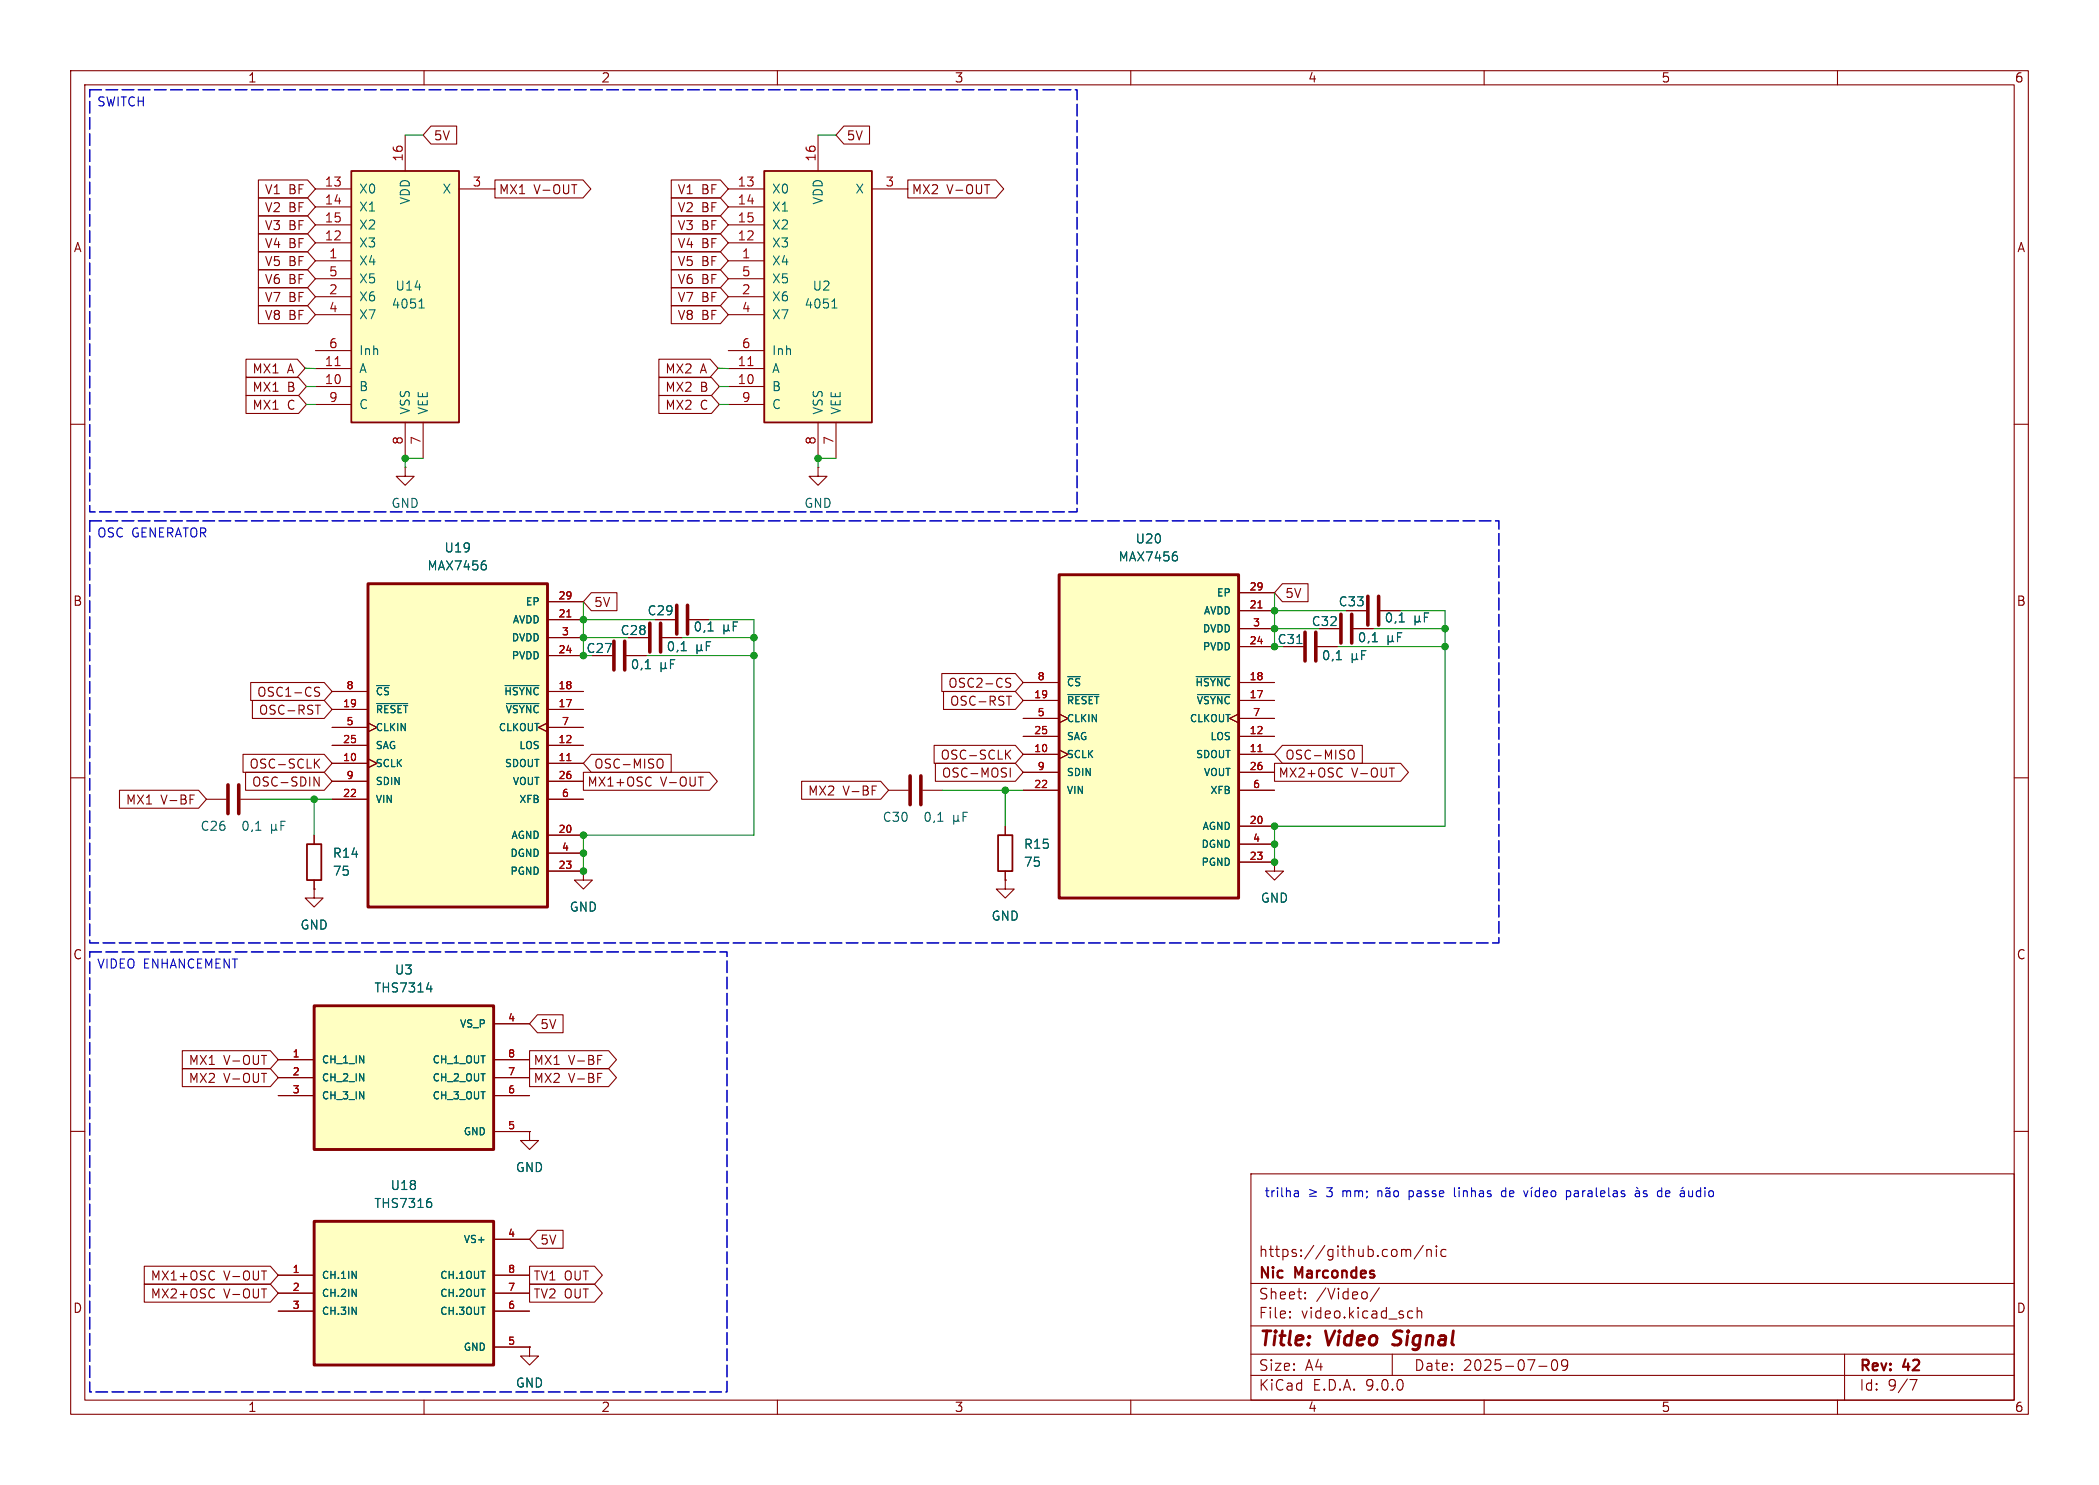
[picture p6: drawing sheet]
<svg xmlns="http://www.w3.org/2000/svg" width="297mm" height="210mm" viewBox="0 0 297 210" stroke-linecap="round" stroke-linejoin="round" font-family="sans-serif">
<g fill="none" stroke="#840000" stroke-width=".15">
<path d="M10 10h277v190h-277zM12 12h273v186h-273zM60 10v2M110 10v2M160 10v2M210 10v2M260 10v2M10 60h2M115.8 66.1v1.3h1.2l-1.2 1.2-1.3-1.2h1.3M115.8 66.1h.1M285 60h2M10 110h2"/>
<path d="M285 110h2M180.3 121.9v1.3h1.3l-1.3 1.3-1.2-1.3h1.2M180.3 121.9h.1M10 160h2M177 166h108v32h-108zM198.4 176.8l.3-.1 .3 .2M199 176.9l.2-.2 .3 .1 .1 .9M199 176.9v.8M201.4 176.1l-1.3 2M201.9 176.8a.37 .37 0 0 1 .6 .1v.8M201.9 176.7v1M203.2 176.2v.1"/>
<path d="M203.2 176.7v1M203.2 176.2l.1 .1h-.1M204.6 176.8l-.4-.1-.3 .3v.4l.1 .2 .2 .1 .4-.1M285 160h2M60 198v2M110 198v2M160 198v2M177 194.5h108M177 191.5h108M177 187.5h108M177 181.5h108M182.5 186.3h.1l-.1 .1"/>
<path d="M182.5 186.3v.1M182.5 185.5v.1M182.5 185.5h.1l-.1 .1M184.7 183.6v.1M184.7 183.6h-.1l.1 .1M184.7 182.8v.1M184.7 182.8h-.1l.1 .1M195.2 182.1l-1.3 2M197 191.5v3M199.5 185.4l.4 .1M199.9 186.3l-.4 .1M200.5 185.5a.37 .37 0 0 1 .7 .1v.8"/>
<path d="M200.5 184.9v1.5M210 198v2M217.7 193.2h1.2M219.7 192.4a.36 .36 0 0 1 .3-.1 .36 .36 0 0 1 .3 .3 .77 .77 0 0 1-.4 1.2 .91 .91 0 0 1-.2-1.4zM221.8 192.9l-.3 .3h-.3l-.2-.3v-.3l.1-.2 .4-.1 .2 .1a.99 .99 0 0 1-.3 1.4h-.3M260 198v2M261 191.5v6.5M270.2 195.1h1l-.6 1.5"/>
</g>
<path d="M197 190.1l.3 .1M197.3 188.4l-.1 .4 .1 .2" fill="none" stroke="#840000" stroke-width=".4"/>
<path d="M108.1 24.2h15.3v35.5h-15.3z" fill="#ffffc2"/>
<path d="M108.1 24.2h15.3v35.5h-15.3z" fill="none" stroke="#840000" stroke-width=".25"/>
<g fill="none" stroke="#840000" stroke-width=".15">
<path d="M115.8 19.1v5.1M103.1 26.7h5M103.1 29.3h5M103.1 31.8h5M103.1 34.3h5M103.1 36.9h5M103.1 39.4h5M123.4 26.7h5.1M103.1 42h5M103.1 44.5h5M103.1 49.6h5M103.1 52.1h5"/>
<path d="M103.1 54.7h5M103.1 57.2h5M115.8 59.7v5.1M118.3 59.7v5.1"/>
</g>
<path d="M105.8 51.7h.8" fill="none" stroke="#a90000" stroke-width=".15"/>
<path d="M117.7 43.6h.7M117.8 42.6l.3-.3v1.3" fill="none" stroke="#006464" stroke-width=".15"/>
<path d="M49.7 24.2h15.3v35.5h-15.3z" fill="#ffffc2"/>
<path d="M49.7 24.2h15.3v35.5h-15.3z" fill="none" stroke="#840000" stroke-width=".25"/>
<g fill="none" stroke="#840000" stroke-width=".15">
<path d="M57.3 19.1v5.1M44.6 26.7h5.1M44.6 29.3h5.1M44.6 31.8h5.1M44.6 34.3h5.1M44.6 36.9h5.1M44.6 39.4h5.1M65 26.7h5M44.6 42h5.1M44.6 44.5h5.1M44.6 49.6h5.1M44.6 52.1h5.1"/>
<path d="M44.6 54.7h5.1M44.6 57.2h5.1M57.3 59.7v5.1M59.9 59.7v5.1"/>
</g>
<path d="M47.4 51.7h.7" fill="none" stroke="#a90000" stroke-width=".15"/>
<path d="M59.3 43.6h.7M59.4 42.6l.3-.3v1.3" fill="none" stroke="#006464" stroke-width=".15"/>
<path d="M44.4 142.2h25.4v20.4h-25.4z" fill="#ffffc2"/>
<path d="M44.4 142.2h25.4v20.4h-25.4z" fill="none" stroke="#840000" stroke-width=".41"/>
<path d="M57.3 66.1v1.3h1.3l-1.3 1.2-1.2-1.2h1.2M57.3 66.1h.1M39.4 149.9h5M39.4 152.4h5M39.4 154.9h5M69.8 149.9h5.1M69.8 152.4h5.1M69.8 154.9h5.1M69.8 144.8h5.1M69.8 160h5.1" fill="none" stroke="#840000" stroke-width=".15"/>
<path d="M60.4 139.9h.7M61 139.4v.9" fill="none" stroke="#006464" stroke-width=".15"/>
<path d="M149.9 81.3h25.4v45.7h-25.4z" fill="#ffffc2"/>
<path d="M149.9 81.3h25.4v45.7h-25.4z" fill="none" stroke="#840000" stroke-width=".41"/>
<g fill="none" stroke="#840000" stroke-width=".15">
<path d="M144.8 96.5h5.1M144.8 99.1h5.1M175.3 96.5h5M175.3 99.1h5M175.3 83.8h5M175.3 86.4h5M175.3 88.9h5M175.3 91.4h5M125.7 111.8h2.8M130.6 111.8h2.7M144.8 101.6h5.1M144.8 104.1h5.1"/>
<path d="M144.8 106.7h5.1M144.8 109.2h5.1M144.8 111.8h5.1M149.9 101l1.2 .6-1.2 .6M149.9 106l1.2 .7-1.2 .6M175.3 101l-1.3 .6 1.3 .6M175.3 101.6h5M175.3 104.1h5M175.3 106.7h5M175.3 109.2h5M175.3 111.8h5M175.3 116.8h5"/>
<path d="M175.3 119.4h5M175.3 121.9h5"/>
</g>
<g fill="none" stroke="#006464" stroke-width=".15">
<path d="M166.2 78h.3M166.4 78.5l.2 .3v.3l-.2 .2M151.1 95.7h1.8M151.1 98.2h4.4M169.3 95.7h4.7M169.5 98.2h4.5M132.7 116.1h.7M134.9 116l.2 .1h.3l.2-.1M134.9 115.3v1.3M135.6 116l.1 .1M135.6 115.3v.7M136.3 115.5h.4"/>
<path d="M136.9 114.9h-.6v1.2"/>
</g>
<path d="M178 86h.6M178 106.3h.6" fill="none" stroke="#a90000" stroke-width=".15"/>
<path d="M128.8 109.7v4.1M130.3 109.7v4.1" fill="none" stroke="#840000" stroke-width=".51"/>
<path d="M44.4 172.7h25.4v20.3h-25.4z" fill="#ffffc2"/>
<path d="M44.4 172.7h25.4v20.3h-25.4z" fill="none" stroke="#840000" stroke-width=".41"/>
<g fill="none" stroke="#840000" stroke-width=".15">
<path d="M92.7 87.6h2.8M97.5 87.6h2.8M190.5 86.4h2.8M195.3 86.4h2.8M82.5 123.2v1.3h1.3l-1.3 1.2-1.2-1.2h1.2M82.5 123.2h.1M69.8 175.3h5.1M74.9 160v1.3h1.3l-1.3 1.3-1.2-1.3h1.2M74.9 160h.1M39.4 180.3h5M39.4 182.9h5M39.4 185.4h5"/>
<path d="M69.8 180.3h5.1M69.8 182.9h5.1M69.8 185.4h5.1M69.8 190.5h5.1M74.9 190.5v1.3h1.3l-1.3 1.2-1.2-1.2h1.2M74.9 190.5h.1"/>
</g>
<g fill="none" stroke="#006464" stroke-width=".15">
<path d="M100.2 89.2h.7M102.4 89l.2 .2h.3l.1-.2M102.4 88.4v1.2M103 89l.2 .2M103 88.4v.6M103.8 88.6h.4M104.4 88h-.6v1.2M198 88h.7M200.2 87.8l.2 .2h.2l.2-.2M200.2 87.1v1.3M200.8 87.8l.2 .2M200.8 87.1v.7"/>
<path d="M201.6 87.3h.4M202.2 86.7h-.6v1.3M60.7 169.5h.3M60.8 170l.3 .2v.3l-.3 .3"/>
</g>
<path d="M95.8 85.6v4.1M97.3 85.6v4.1M193.5 84.3v4.1M195.1 84.3v4.1" fill="none" stroke="#840000" stroke-width=".51"/>
<path d="M52.1 82.6h25.4v45.7h-25.4z" fill="#ffffc2"/>
<path d="M52.1 82.6h25.4v45.7h-25.4z" fill="none" stroke="#840000" stroke-width=".41"/>
<g fill="none" stroke="#840000" stroke-width=".15">
<path d="M61 17.8h3.6v2.6h-3.6l-1.1-1.3zM119.4 17.8h3.6v2.6h-3.6l-1.1-1.3zM36.6 28h6.9l1.1 1.3-1.1 1.2h-6.9zM36.6 35.6h6.9l1.1 1.3-1.1 1.3h-6.9zM36.6 30.5h6.9l1.1 1.3-1.1 1.3h-6.9zM36.6 33.1h6.9l1.1 1.2-1.1 1.3h-6.9zM36.6 25.5h6.9l1.1 1.2-1.1 1.3h-6.9zM36.6 38.2h6.9l1.1 1.2-1.1 1.3h-6.9zM70 25.5h12.5l1.1 1.2-1.1 1.3h-12.5zM95 33.1h6.9l1.2 1.2-1.2 1.3h-6.9zM95 25.5h6.9l1.2 1.2-1.2 1.3h-6.9zM95 38.2h6.9l1.2 1.2-1.2 1.3h-6.9z"/>
<path d="M95 28h6.9l1.2 1.3-1.2 1.2h-6.9zM95 30.5h6.9l1.2 1.3-1.2 1.3h-6.9zM95 35.6h6.9l1.2 1.3-1.2 1.3h-6.9zM128.5 25.5h12.4l1.1 1.2-1.1 1.3h-12.4zM34.8 50.8h7.3l1.1 1.3-1.1 1.2h-7.3zM34.8 55.9h7.5l1.1 1.3-1.1 1.3h-7.5zM34.8 53.4h7.5l1.1 1.3-1.1 1.2h-7.5zM36.6 43.2h6.9l1.1 1.3-1.1 1.3h-6.9zM36.6 40.7h6.9l1.1 1.3-1.1 1.2h-6.9zM93.2 50.8h7.3l1.1 1.3-1.1 1.2h-7.3zM93.2 55.9h7.5l1.1 1.3-1.1 1.3h-7.5zM93.2 53.4h7.5l1.1 1.3-1.1 1.2h-7.5z"/>
<path d="M95 40.7h6.9l1.2 1.3-1.2 1.2h-6.9zM95 43.2h6.9l1.2 1.3-1.2 1.3h-6.9zM35.5 96.5h10.4l1.1 1.3-1.1 1.3h-10.4zM35.7 99.1h10.2l1.1 1.2-1.1 1.3h-10.2zM44.6 99.7h.7M44.6 97.7l.5 .2 .1 .2-.1 .3-.4 .1M44.6 97.3h.6M47 97.8h5.1M77.5 97.8h5M77.5 85.1h5M77.5 87.6h5M77.5 90.2h5"/>
<path d="M77.5 92.7h5M83.7 83.8h3.6v2.6h-3.6l-1.2-1.3zM88.6 92.7h2.8M88.9 90.2h2.8M92.7 87.6h2.8M93.7 90.2h2.8M97.5 87.6h2.8M133.3 95.2h10.4l1.1 1.3-1.1 1.3h-10.4zM133.5 97.8h10.2l1.1 1.3-1.1 1.2h-10.2zM142.4 98.5h.7M142.4 96.5l.5 .1 .1 .2-.1 .3-.4 .1M142.4 96h.6"/>
<path d="M144.8 96.5h5.1M144.8 99.1h5.1M175.3 88.9h5M175.3 91.4h5M175.3 86.4h5M175.3 96.5h5M175.3 99.1h5M175.3 83.8h5M181.5 82.5h3.6v2.6h-3.6l-1.2-1.3zM181.6 91.4h2.8M186.4 91.4h2.8M186.7 88.9h2.8"/>
<path d="M190.5 86.4h2.8M191.5 88.9h2.8M195.3 86.4h2.8M16.9 111.8h11.2l1.1 1.2-1.1 1.3h-11.2zM26.9 112.4h.6M29.2 113h2.8M34 113h2.8M34.4 106.7h11.5l1.1 1.3-1.1 1.2h-11.5zM34.7 109.2h11.2l1.1 1.3-1.1 1.3h-11.2zM44.4 109.9l.8 1.3v-1.3M44.4 118.1v1.3M44.7 107.9l.5 .7"/>
<path d="M45.2 107.4l-.7 .7M47 100.3h5.1M47 102.9h5.1M47 105.4h5.1M47 108h5.1M47 110.5h5.1M47 113h5.1M52.1 102.2l1.2 .7-1.2 .6M52.1 107.3l1.2 .7-1.2 .6M77.5 102.2l-1.3 .7 1.3 .6M77.5 100.3h5M77.5 102.9h5"/>
<path d="M77.5 105.4h5M77.5 108h5M77.5 110.5h5M77.5 113h5M77.5 118.1h5M82.5 109.2h17.9l1.1 1.3-1.1 1.3h-17.9zM83.7 106.7h11.3v2.5h-11.3l-1.2-1.2zM91.9 109.9l.2 .1M92.1 111l-.2 .2M93.3 107.4a.43 .43 0 0 1 .5 .4v.4a.43 .43 0 0 1-.5 .4M113.4 110.5h11.2l1.1 1.3-1.1 1.2h-11.2zM123.4 111.2h.6"/>
<path d="M132.2 105.4h11.5l1.1 1.3-1.1 1.3h-11.5zM132.4 107.9h11.3l1.1 1.3-1.1 1.3h-11.3zM142.2 116.8v1.3M142.5 106.6l.5 .8M142.9 108.6v1.3M143 106.1l-.7 .7M144.8 101.6h5.1M144.8 104.1h5.1M144.8 106.7h5.1M144.8 109.2h5.1M144.8 111.8h5.1M149.9 101l1.2 .6-1.2 .6"/>
<path d="M149.9 106l1.2 .7-1.2 .6M175.3 101l-1.3 .6 1.3 .6M175.3 101.6h5M175.3 104.1h5M175.3 106.7h5M175.3 109.2h5M175.3 111.8h5M175.3 116.8h5M175.3 119.4h5M180.3 107.9h17.9l1.1 1.3-1.1 1.3h-17.9zM181.5 105.4h11.3v2.6h-11.3l-1.2-1.3zM189.7 108.6l.2 .1"/>
<path d="M189.9 109.8l-.2 .1M191.1 106.1a.43 .43 0 0 1 .5 .4v.4a.43 .43 0 0 1-.5 .5M44.4 125.7v1.3h1.3l-1.3 1.3-1.2-1.3h1.2M44.4 125.7h.1M44.4 124.5v1.2M77.5 120.7h5M77.5 123.2h5M82.5 123.2h.1M142.2 124.5v1.2h1.3l-1.3 1.3-1.2-1.3h1.2M142.2 124.5h.1M142.2 123.2v1.3M175.3 121.9h5"/>
<path d="M180.3 121.9h.1M25.8 151.1h12.5l1.1 1.3-1.1 1.3h-12.5zM25.8 148.6h12.5l1.1 1.3-1.1 1.2h-12.5zM39.4 149.9h5M39.4 152.4h5M39.4 154.9h5M69.8 149.9h5.1M69.8 152.4h5.1M69.8 154.9h5.1M69.8 144.8h5.1M74.9 148.6h11.2l1.1 1.3-1.1 1.2h-11.2zM74.9 151.1h11.2l1.1 1.3-1.1 1.3h-11.2z"/>
<path d="M76 143.5h3.7v2.6h-3.7l-1.1-1.3zM84.6 149.3h.6M84.6 151.8h.6M20.4 179.1h17.9l1.1 1.2-1.1 1.3h-17.9zM30.1 179.7l.2 .2M69.8 160h5.1M69.8 175.3h5.1M74.9 179.1h9.2l1.1 1.2-1.1 1.3h-9.2zM74.9 160h.1M76 174h3.7v2.5h-3.7l-1.1-1.2zM20.4 181.6h17.9l1.1 1.3-1.1 1.3h-17.9zM30.1 182.3l.2 .1"/>
<path d="M30.3 180.9l-.2 .1M30.3 183.4l-.2 .2M39.4 180.3h5M39.4 182.9h5M39.4 185.4h5M69.8 180.3h5.1M69.8 182.9h5.1M69.8 185.4h5.1M69.8 190.5h5.1M74.9 181.6h9.2l1.1 1.3-1.1 1.3h-9.2zM74.9 190.5h.1"/>
</g>
<g fill="none" stroke="#006464" stroke-width=".15">
<path d="M68.5 79.3h.2M68.6 79.8l.2 .2v.3l-.2 .3M166.2 78h.3M166.4 78.5l.2 .3v.3l-.2 .2M53.3 97h1.8M53.3 99.5h4.4M71.5 97h4.8M71.7 99.5h4.6M91.3 94.6h.7M93.5 94.4l.2 .2h.3l.1-.2M93.5 93.7v1.3M94.1 94.4l.2 .2"/>
<path d="M94.1 93.7v.7M94.9 93.9h.4M95.5 93.3h-.6v1.3M96.4 92h.7M98.6 91.8l.2 .2h.2l.2-.2M98.6 91.2v1.2M99.2 91.8l.2 .2M99.2 91.2v.6M100 91.4h.4M100.2 89.2h.7M100.6 90.7h-.6v1.3M102.4 89l.2 .2h.3l.1-.2"/>
<path d="M102.4 88.4v1.2M103 89l.2 .2M103 88.4v.6M103.8 88.6h.4M104.4 88h-.6v1.2M151.1 95.7h1.8M151.1 98.2h4.4M169.3 95.7h4.7M169.5 98.2h4.5M183.5 91h.7M189.1 93.3h.7M191.3 93.1l.2 .2h.3l.1-.2"/>
<path d="M191.3 92.4v1.3M191.9 93.1l.2 .2M191.9 92.4v.7M192.7 92.6h.4M193.3 92h-.6v1.3M194.2 90.7h.7M196.4 90.6l.2 .1h.2l.2-.1M196.4 89.9v1.3M197 90.6l.2 .1M197 89.9v.7M197.7 90.1h.5M198 88h.7"/>
<path d="M198.3 89.5h-.6v1.2M200.2 87.8l.2 .2h.2l.2-.2M200.2 87.1v1.3M200.8 87.8l.2 .2M200.8 87.1v.7M201.6 87.3h.4M202.2 86.7h-.6v1.3M36.2 117.4h.7M38.4 117.2l.2 .2h.2l.2-.2M38.4 116.6v1.2M39 117.2l.2 .2M39 116.6v.6"/>
<path d="M39.8 116.8h.4M40.4 116.1h-.6v1.3M60.4 139.9h.7M61 139.4v.9M60.7 169.5h.3M60.8 170l.3 .2v.3l-.3 .3"/>
</g>
<path d="M80.2 87.2h.6M178 86h.6M80.2 107.6h.6M178 106.3h.6" fill="none" stroke="#a90000" stroke-width=".15"/>
<path d="M86.9 90.7v4M88.4 90.7v4M91.9 88.1v4.1M93.5 88.1v4.1M184.7 89.4v4.1M186.2 89.4v4.1M189.7 86.9v4M191.3 86.9v4M32.3 111v4.1M33.8 111v4.1" fill="none" stroke="#840000" stroke-width=".51"/>
<path d="M43.4 119.4h2.1v5.1h-2.1zM141.2 118.1h2.1v5.1h-2.1z" fill="none" stroke="#840000" stroke-width=".25"/>
<g fill="none" stroke="#009600" stroke-width=".15">
<path d="M57.3 19.1h2.6M115.8 19.1h2.5M43.2 52.1h1.4M43.4 54.7h1.2M43.4 57.2h1.2M101.6 52.1h1.5M101.8 54.7h1.3M101.8 57.2h1.3M59.9 64.8h-2.6v1.3M118.3 64.8h-2.5v1.3M82.5 85.1v7.6M82.5 87.6h10.2"/>
<path d="M82.5 90.2h6.4M91.4 92.7h15.3M96.5 90.2h10.2M100.3 87.6h6.4v30.5h-24.2v5.1M180.3 83.8v7.6M180.3 86.4h10.2M180.3 88.9h6.4M189.2 91.4h15.3M194.3 88.9h10.2M198.1 86.4h6.4v30.4h-24.2v5.1M36.8 113h10.2M44.4 113v5.1"/>
<path d="M133.3 111.8h11.5M142.2 111.8v5"/>
</g>
<path d="M12.7 12.7h139.7v59.7h-139.7zM12.7 73.7h199.4v59.7h-199.4zM12.7 134.6h90.2v62.3h-90.2z" fill="none" stroke="#0000c2" stroke-width=".15" stroke-dasharray="1.7 .6"/>
<g fill="none" stroke="#0000c2" stroke-width=".15">
<path d="M183.2 168.5h.5v.7M183.2 169.2h.5M183.7 168.7l-.5 .1M195 168.5l.2-.1 .3 .1v.7M195 168.4v.8M196.1 168.5h.5l.1 .7M196.7 168.7l-.5 .1a.25 .25 0 0 0-.1 .2 .25 .25 0 0 0 .1 .2h.5M196.7 168l-.2 .1-.3-.1-.1 .1M197.3 168.5l.2-.1 .3 .1 .1 .5-.1 .2h-.3l-.2-.1zM199.4 168.4v1.3M199.4 169.2h.1M199.5 168.4l-.1 .1"/>
<path d="M205.8 168v1.1l.2 .1M213.1 168.5l-.4-.1-.2 .2v.4l.1 .2h.5M216.2 168.4l-.3 .8M216.7 168.4v.8M216.8 167.9l-.2 .2M217.8 168.5l-.3-.1-.3 .2v.4l.2 .2h.4M217.8 168v1.2M218.4 168.8l.6-.1-.1-.2-.3-.1-.2 .2v.6h.5M219.6 168.5l.3-.1 .2 .2v.4l-.2 .2h-.3l-.1-.2v-.4zM221.6 168.5l.4-.1 .2 .2v.4l-.1 .2h-.5M221.6 168.4v1.3M231.4 168.5h.5l.1 .7"/>
<path d="M231.6 167.9l.1 .2M232 168.7l-.4 .1a.25 .25 0 0 0-.2 .2 .25 .25 0 0 0 .2 .2h.4M233 168.5l-.3-.1-.2 .2 .1 .2 .4 .1v.3h-.5M235.1 168.5l-.3-.1-.3 .2v.4l.1 .2h.5M235.1 168v1.2M236.1 168.4h-.2l-.2 .2v.6h.4M236.3 168.7l-.6 .1M238.9 168.4l.1 .8h.3l.2-.1M239.5 168.4v.8M240.6 168.5l-.3-.1-.3 .2v.4l.2 .2h.4M240.6 168v1.2M241.2 168v.1"/>
<path d="M241.2 168.4v.8M241.8 168.5l.2-.1 .4 .1v.5l-.1 .2h-.3l-.2-.1z"/>
</g>
<g fill="#009600" stroke="#009600" stroke-width=".15">
<circle cx="82.5" cy="118.1" r=".46"/>
<circle cx="82.5" cy="120.7" r=".46"/>
<circle cx="82.5" cy="123.2" r=".46"/>
<circle cx="44.4" cy="113" r=".46"/>
<circle cx="180.3" cy="119.4" r=".46"/>
<circle cx="180.3" cy="121.9" r=".46"/>
<circle cx="180.3" cy="86.4" r=".46"/>
<circle cx="180.3" cy="88.9" r=".46"/>
<circle cx="180.3" cy="116.8" r=".46"/>
<circle cx="204.5" cy="91.4" r=".46"/>
<circle cx="204.5" cy="88.9" r=".46"/>
<circle cx="180.3" cy="91.4" r=".46"/>
<circle cx="142.2" cy="111.8" r=".46"/>
<circle cx="82.5" cy="92.7" r=".46"/>
<circle cx="82.5" cy="90.2" r=".46"/>
<circle cx="82.5" cy="87.6" r=".46"/>
<circle cx="106.7" cy="90.2" r=".46"/>
<circle cx="106.7" cy="92.7" r=".46"/>
<circle cx="115.8" cy="64.8" r=".46"/>
<circle cx="57.3" cy="64.8" r=".46"/>
</g>
<g font-size="2.8" fill="#840000">
<text x="178" y="190.9">Title:</text>
<text x="187.7" y="190.9">Video</text>
<text x="198" y="190.9">Signal</text>
</g>
<g font-size="2.1" fill="#840000">
<text x="178" y="178">https://github.com/nic</text>
<text x="178" y="184">Sheet:</text>
<text x="178" y="181.2">Nic</text>
<text x="183.3" y="181.2">Marcondes</text>
<text x="186.2" y="184">/Video/</text>
<text x="178" y="186.7">File:</text>
<text x="184.1" y="186.7">video.kicad_sch</text>
<text x="178" y="196.9">KiCad</text>
<text x="178" y="194.1">Size:</text>
<text x="184.7" y="194.1">A4</text>
<text x="185.7" y="196.9">E.D.A.</text>
<text x="193.3" y="196.9">9.0.0</text>
<text x="200" y="194.1">Date:</text>
<text x="207" y="194.1">2025-07-09</text>
<text x="263" y="194.3">Rev:</text>
<text x="263" y="196.9">Id:</text>
<text x="267.1" y="196.9">9/7</text>
<text x="269.4" y="194.3">42</text>
</g>
<g font-size="1.8" fill="#840000">
<text x="35" y="11.9">1</text>
<text x="85" y="11.9">2</text>
<text x="135" y="11.9">3</text>
<text x="185" y="11.9">4</text>
<text x="235" y="11.9">5</text>
<text x="285" y="11.9">6</text>
<text x="61.3" y="20.1">5V</text>
<text x="119.7" y="20.1">5V</text>
<text x="37.4" y="27.7">V1</text>
<text x="40.8" y="27.7">BF</text>
<text x="70.5" y="27.7">MX1</text>
<text x="75.5" y="27.7">V-OUT</text>
<text x="95.8" y="27.7">V1</text>
<text x="99.3" y="27.7">BF</text>
<text x="128.9" y="27.7">MX2</text>
<text x="134" y="27.7">V-OUT</text>
<text x="10.3" y="35.9">A</text>
<text x="37.4" y="30.2">V2</text>
<text x="37.4" y="32.8">V3</text>
<text x="37.4" y="35.3">V4</text>
<text x="40.8" y="30.2">BF</text>
<text x="40.8" y="32.8">BF</text>
<text x="40.8" y="35.3">BF</text>
<text x="95.8" y="35.3">V4</text>
<text x="95.8" y="30.2">V2</text>
<text x="95.8" y="32.8">V3</text>
<text x="99.3" y="35.3">BF</text>
<text x="99.3" y="30.2">BF</text>
<text x="99.3" y="32.8">BF</text>
<text x="285.3" y="35.9">A</text>
<text x="37.4" y="37.8">V5</text>
<text x="37.4" y="40.4">V6</text>
<text x="40.8" y="37.8">BF</text>
<text x="40.8" y="40.4">BF</text>
<text x="95.8" y="40.4">V6</text>
<text x="95.8" y="37.8">V5</text>
<text x="99.3" y="40.4">BF</text>
<text x="99.3" y="37.8">BF</text>
<text x="37.4" y="45.5">V8</text>
<text x="37.4" y="42.9">V7</text>
<text x="40.8" y="45.5">BF</text>
<text x="40.8" y="42.9">BF</text>
<text x="95.8" y="42.9">V7</text>
<text x="95.8" y="45.5">V8</text>
<text x="99.3" y="42.9">BF</text>
<text x="99.3" y="45.5">BF</text>
<text x="35.6" y="53">MX1</text>
<text x="40.7" y="53">A</text>
<text x="94" y="53">MX2</text>
<text x="99.1" y="53">A</text>
<text x="35.6" y="58.2">MX1</text>
<text x="35.6" y="55.6">MX1</text>
<text x="40.7" y="58.2">C</text>
<text x="40.7" y="55.6">B</text>
<text x="94" y="58.2">MX2</text>
<text x="94" y="55.6">MX2</text>
<text x="99.1" y="58.2">C</text>
<text x="99.1" y="55.6">B</text>
<text x="10.3" y="85.9">B</text>
<text x="84" y="86">5V</text>
<text x="181.8" y="84.8">5V</text>
<text x="285.3" y="85.9">B</text>
<text x="82.9" y="92.6">C27</text>
<text x="36.3" y="98.7">OSC1-CS</text>
<text x="36.5" y="101.3">OSC-RST</text>
<text x="134.1" y="97.5">OSC2-CS</text>
<text x="134.3" y="100">OSC-RST</text>
<text x="133" y="107.6">OSC-SCLK</text>
<text x="181.8" y="107.6">OSC-MISO</text>
<text x="17.7" y="114">MX1</text>
<text x="22.8" y="114">V-BF</text>
<text x="35.2" y="108.9">OSC-SCLK</text>
<text x="35.6" y="111.4">OSC-SDIN</text>
<text x="83" y="111.4">MX1+OSC</text>
<text x="84" y="108.9">OSC-MISO</text>
<text x="93.4" y="111.4">V-OUT</text>
<text x="114.2" y="112.7">MX2</text>
<text x="119.3" y="112.7">V-BF</text>
<text x="133.2" y="110.2">OSC-MOSI</text>
<text x="180.8" y="110.2">MX2+OSC</text>
<text x="191.2" y="110.2">V-OUT</text>
<text x="10.3" y="135.9">C</text>
<text x="285.3" y="135.9">C</text>
<text x="76.4" y="145.7">5V</text>
<text x="26.6" y="153.4">MX2</text>
<text x="26.6" y="150.8">MX1</text>
<text x="31.7" y="153.4">V-OUT</text>
<text x="31.7" y="150.8">V-OUT</text>
<text x="75.4" y="150.8">MX1</text>
<text x="75.4" y="153.4">MX2</text>
<text x="80.4" y="150.8">V-BF</text>
<text x="80.4" y="153.4">V-BF</text>
<text x="76.4" y="176.2">5V</text>
<text x="10.3" y="185.9">D</text>
<text x="21.2" y="181.3">MX1+OSC</text>
<text x="21.2" y="183.8">MX2+OSC</text>
<text x="31.7" y="181.3">V-OUT</text>
<text x="31.7" y="183.8">V-OUT</text>
<text x="75.4" y="181.3">TV1 OUT</text>
<text x="75.4" y="183.8">TV2 OUT</text>
<text x="285.3" y="185.9">D</text>
<text x="35" y="199.9">1</text>
<text x="85" y="199.9">2</text>
<text x="135" y="199.9">3</text>
<text x="185" y="199.9">4</text>
<text x="235" y="199.9">5</text>
<text x="285" y="199.9">6</text>
</g>
<g font-size="1.8" fill="#0000c2">
<text x="13.7" y="15.4">SWITCH</text>
<text x="13.7" y="76.3">OSC GENERATOR</text>
<text x="13.7" y="137.3">VIDEO ENHANCEMENT</text>
<text x="178.8" y="169.5">trilha</text>
<text x="185.1" y="169.5">þÿ&quot;e3</text>
<text x="190.2" y="169.5">mm;</text>
<text x="200" y="169.5">passe</text>
<text x="206.6" y="169.5">linhas</text>
<text x="213.5" y="169.5">de</text>
<text x="223.1" y="169.5">paralelas</text>
<text x="236.4" y="169.5">de</text>
</g>
<g font-size="1.8" fill="#a90000">
<text x="57.1" y="23" transform="rotate(-90 57.1 23)">16</text>
<text x="115.5" y="23" transform="rotate(-90 115.5 23)">16</text>
<text x="45.9" y="26.5">13</text>
<text x="45.9" y="29">14</text>
<text x="66.8" y="26.5">3</text>
<text x="104.3" y="26.5">13</text>
<text x="104.3" y="29">14</text>
<text x="125.2" y="26.5">3</text>
<text x="45.9" y="31.5">15</text>
<text x="45.9" y="34.1">12</text>
<text x="104.3" y="31.5">15</text>
<text x="104.3" y="34.1">12</text>
<text x="46.5" y="36.6">1</text>
<text x="46.5" y="39.2">5</text>
<text x="46.5" y="41.7">2</text>
<text x="104.9" y="36.6">1</text>
<text x="104.9" y="39.2">5</text>
<text x="104.9" y="41.7">2</text>
<text x="46.5" y="44.2">4</text>
<text x="104.9" y="44.2">4</text>
<text x="45.9" y="51.9">11</text>
<text x="46.5" y="49.3">6</text>
<text x="104.3" y="51.9">11</text>
<text x="104.9" y="49.3">6</text>
<text x="45.9" y="54.4">10</text>
<text x="46.5" y="56.9">9</text>
<text x="104.3" y="54.4">10</text>
<text x="104.9" y="56.9">9</text>
<text x="57.1" y="63" transform="rotate(-90 57.1 63)">8</text>
<text x="59.6" y="63" transform="rotate(-90 59.6 63)">7</text>
<text x="115.5" y="63" transform="rotate(-90 115.5 63)">8</text>
<text x="118" y="63" transform="rotate(-90 118 63)">7</text>
</g>
<g font-size="1.8" fill="#006464">
<text x="50.7" y="27.6">X0</text>
<text x="58.2" y="29" transform="rotate(-90 58.2 29)">VDD</text>
<text x="62.5" y="27.6">X</text>
<text x="109.1" y="27.6">X0</text>
<text x="116.6" y="29" transform="rotate(-90 116.6 29)">VDD</text>
<text x="120.9" y="27.6">X</text>
<text x="50.7" y="30.1">X1</text>
<text x="50.7" y="32.7">X2</text>
<text x="50.7" y="35.2">X3</text>
<text x="109.1" y="30.1">X1</text>
<text x="109.1" y="32.7">X2</text>
<text x="109.1" y="35.2">X3</text>
<text x="50.7" y="37.7">X4</text>
<text x="50.7" y="40.3">X5</text>
<text x="55.9" y="41.3">U14</text>
<text x="109.1" y="37.7">X4</text>
<text x="109.1" y="40.3">X5</text>
<text x="114.9" y="41.3">U2</text>
<text x="50.7" y="42.8">X6</text>
<text x="50.7" y="45.4">X7</text>
<text x="55.3" y="43.8">4051</text>
<text x="109.1" y="42.8">X6</text>
<text x="109.1" y="45.4">X7</text>
<text x="113.7" y="43.8">4051</text>
<text x="50.7" y="50.4">Inh</text>
<text x="50.7" y="53">A</text>
<text x="109.1" y="50.4">Inh</text>
<text x="109.1" y="53">A</text>
<text x="50.7" y="55.5">B</text>
<text x="50.7" y="58.1">C</text>
<text x="58.2" y="58.7" transform="rotate(-90 58.2 58.7)">VSS</text>
<text x="60.7" y="58.7" transform="rotate(-90 60.7 58.7)">VEE</text>
<text x="109.1" y="55.5">B</text>
<text x="109.1" y="58.1">C</text>
<text x="116.6" y="58.7" transform="rotate(-90 116.6 58.7)">VSS</text>
<text x="119.2" y="58.7" transform="rotate(-90 119.2 58.7)">VEE</text>
<text x="55.3" y="72">GND</text>
<text x="113.7" y="72">GND</text>
<text x="160.6" y="77.1">U20</text>
<text x="60.4" y="80.9">MAX7456</text>
<text x="62.8" y="78.3">U19</text>
<text x="158.2" y="79.6">MAX7456</text>
<text x="91.5" y="87.2">C29</text>
<text x="98" y="89.5">0,1</text>
<text x="185.5" y="88.7">C32</text>
<text x="189.3" y="86">C33</text>
<text x="195.8" y="88.2">0,1</text>
<text x="87.7" y="90">C28</text>
<text x="89.1" y="94.8">0,1</text>
<text x="94.2" y="92.3">0,1</text>
<text x="180.7" y="91.3">C31</text>
<text x="186.9" y="93.6">0,1</text>
<text x="192" y="91">0,1</text>
<text x="28.3" y="117.7">C26</text>
<text x="34" y="117.7">0,1</text>
<text x="124.8" y="116.4">C30</text>
<text x="130.6" y="116.4">0,1</text>
<text x="47" y="121.5">R14</text>
<text x="47" y="124.1">75</text>
<text x="144.8" y="120.2">R15</text>
<text x="144.8" y="122.8">75</text>
<text x="42.4" y="131.7">GND</text>
<text x="80.5" y="129.1">GND</text>
<text x="140.2" y="130.4">GND</text>
<text x="178.3" y="127.9">GND</text>
<text x="52.9" y="140.6">THS7314</text>
<text x="55.8" y="138">U3</text>
<text x="72.9" y="166">GND</text>
<text x="52.9" y="171">THS7316</text>
<text x="55.2" y="168.5">U18</text>
<text x="72.9" y="196.4">GND</text>
</g>
<g font-size="1.4" fill="#a90000">
<text x="176.7" y="83.6">29</text>
<text x="78.9" y="84.8">29</text>
<text x="78.9" y="87.4">21</text>
<text x="79.4" y="89.9">3</text>
<text x="176.7" y="86.1">21</text>
<text x="177.2" y="88.6">3</text>
<text x="78.9" y="92.5">24</text>
<text x="176.7" y="91.2">24</text>
<text x="48.4" y="100.1">19</text>
<text x="48.9" y="97.5">8</text>
<text x="78.9" y="97.5">18</text>
<text x="78.9" y="100.1">17</text>
<text x="146.2" y="98.8">19</text>
<text x="146.7" y="96.3">8</text>
<text x="146.7" y="101.3">5</text>
<text x="176.7" y="96.3">18</text>
<text x="176.7" y="98.8">17</text>
<text x="177.2" y="101.3">7</text>
<text x="48.4" y="105.2">25</text>
<text x="48.4" y="107.7">10</text>
<text x="48.9" y="102.6">5</text>
<text x="78.9" y="105.2">12</text>
<text x="78.9" y="107.7">11</text>
<text x="79.4" y="102.6">7</text>
<text x="146.2" y="103.9">25</text>
<text x="146.2" y="106.4">10</text>
<text x="176.7" y="103.9">12</text>
<text x="176.7" y="106.4">11</text>
<text x="48.4" y="112.8">22</text>
<text x="48.9" y="110.2">9</text>
<text x="78.9" y="110.2">26</text>
<text x="79.4" y="112.8">6</text>
<text x="146.2" y="111.5">22</text>
<text x="146.7" y="109">9</text>
<text x="176.7" y="109">26</text>
<text x="177.2" y="111.5">6</text>
<text x="78.9" y="117.9">20</text>
<text x="176.7" y="116.6">20</text>
<text x="177.2" y="119.1">4</text>
<text x="78.9" y="122.9">23</text>
<text x="79.4" y="120.4">4</text>
<text x="176.7" y="121.7">23</text>
<text x="41.3" y="149.6">1</text>
<text x="71.8" y="144.5">4</text>
<text x="71.8" y="149.6">8</text>
<text x="41.3" y="152.1">2</text>
<text x="41.3" y="154.7">3</text>
<text x="71.8" y="152.1">7</text>
<text x="71.8" y="154.7">6</text>
<text x="71.8" y="159.8">5</text>
<text x="71.8" y="175">4</text>
<text x="41.3" y="180.1">1</text>
<text x="41.3" y="182.6">2</text>
<text x="41.3" y="185.2">3</text>
<text x="71.8" y="180.1">8</text>
<text x="71.8" y="182.6">7</text>
<text x="71.8" y="185.2">6</text>
<text x="71.8" y="190.2">5</text>
</g>
<g font-size="1.4" fill="#006464">
<text x="72.4" y="88.4">AVDD</text>
<text x="74.3" y="85.8">EP</text>
<text x="170.1" y="89.6">DVDD</text>
<text x="170.2" y="87.1">AVDD</text>
<text x="172.1" y="84.6">EP</text>
<text x="72.3" y="90.9">DVDD</text>
<text x="72.3" y="93.4">PVDD</text>
<text x="170.1" y="92.2">PVDD</text>
<text x="53.1" y="98.5">~{CS}</text>
<text x="53.1" y="101.1">~{RESET}</text>
<text x="71.2" y="98.5">~{HSYNC}</text>
<text x="71.4" y="101.1">~{VSYNC}</text>
<text x="150.9" y="97.3">~{CS}</text>
<text x="150.9" y="99.8">~{RESET}</text>
<text x="169" y="97.3">~{HSYNC}</text>
<text x="169.2" y="99.8">~{VSYNC}</text>
<text x="53.1" y="103.6">CLKIN</text>
<text x="53.1" y="106.1">SAG</text>
<text x="70.4" y="103.6">CLKOUT</text>
<text x="73.3" y="106.1">LOS</text>
<text x="150.9" y="102.3">CLKIN</text>
<text x="150.9" y="104.9">SAG</text>
<text x="150.9" y="107.4">SCLK</text>
<text x="168.2" y="102.3">CLKOUT</text>
<text x="169.1" y="107.4">SDOUT</text>
<text x="171.1" y="104.9">LOS</text>
<text x="53.1" y="108.7">SCLK</text>
<text x="53.1" y="111.2">SDIN</text>
<text x="53.1" y="113.8">VIN</text>
<text x="71.3" y="108.7">SDOUT</text>
<text x="72.4" y="111.2">VOUT</text>
<text x="73.3" y="113.8">XFB</text>
<text x="150.9" y="110">SDIN</text>
<text x="150.9" y="112.5">VIN</text>
<text x="170.2" y="110">VOUT</text>
<text x="171.1" y="112.5">XFB</text>
<text x="72.2" y="118.8">AGND</text>
<text x="170" y="117.6">AGND</text>
<text x="72.1" y="121.4">DGND</text>
<text x="72.1" y="123.9">PGND</text>
<text x="169.9" y="120.1">DGND</text>
<text x="169.9" y="122.7">PGND</text>
<text x="65" y="145.5">VS_P</text>
<text x="45.5" y="150.6">CH_1_IN</text>
<text x="45.5" y="153.1">CH_2_IN</text>
<text x="45.5" y="155.7">CH_3_IN</text>
<text x="61.1" y="150.6">CH_1_OUT</text>
<text x="61.1" y="153.1">CH_2_OUT</text>
<text x="61.1" y="155.7">CH_3_OUT</text>
<text x="65.5" y="160.8">GND</text>
<text x="65.5" y="176">VS+</text>
<text x="45.5" y="181.1">CH.1IN</text>
<text x="45.5" y="183.6">CH.2IN</text>
<text x="62.1" y="181.1">CH.1OUT</text>
<text x="62.1" y="183.6">CH.2OUT</text>
<text x="45.5" y="186.2">CH.3IN</text>
<text x="62.1" y="186.2">CH.3OUT</text>
<text x="65.5" y="191.2">GND</text>
</g>
</svg>
